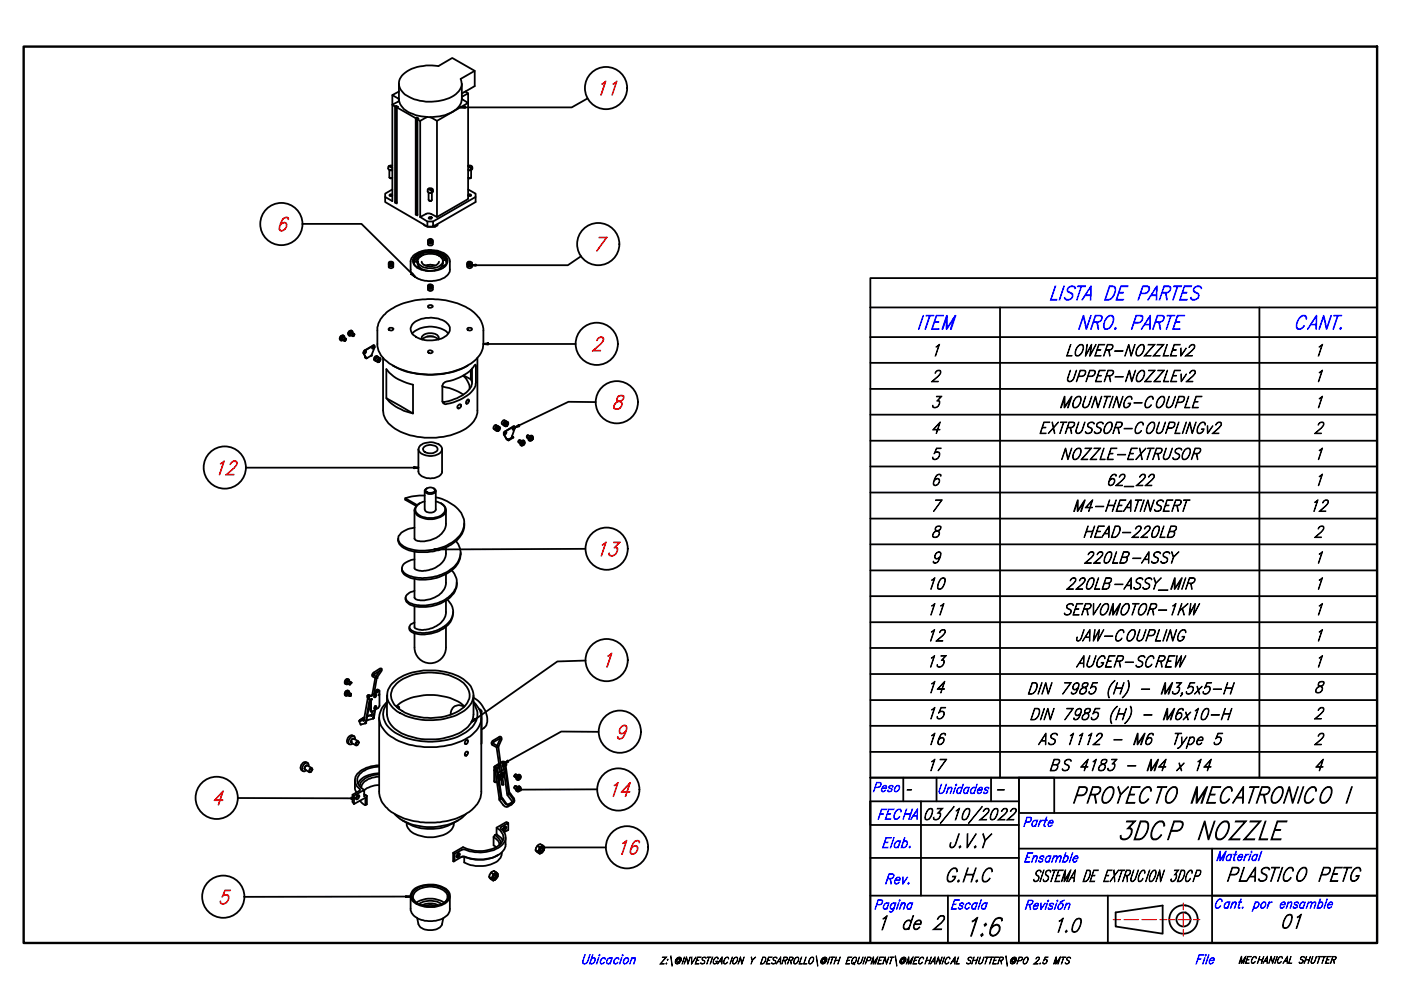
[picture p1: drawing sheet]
<svg xmlns="http://www.w3.org/2000/svg" width="297mm" height="210mm" viewBox="0 0 297 210" stroke-linecap="round" stroke-linejoin="round" font-family="sans-serif">
<!-- layer: Visible (ISO) -->
<g fill="none" stroke="#000" stroke-width=".38">
<path d="M84.6 19.4l-1.4 .8 1.4 .9M84.6 17.8v3.5M97.9 17.8v3.2a3.9 3.9 0 0 1-3 3.2l-1.7 .5-2 .2M98.7 19.4l.6 .4M98.7 19.4l-.8 .4M100.6 15l-2.9 1.7a2.79 2.79 0 0 1-1.5 3.6 10.3 10.3 0 0 1-10.3-.3 2.8 2.8 0 0 1 .5-4.9 10 10 0 0 1 6.6-1.1l2.9-1.7 4.7 2.7v3.3l-1.9 1.1M82.5 36v1.6l.4 .2 .3-.1M82.5 35.3l.1-.1 .6 .3M82.6 35.2h.6M82.7 37.8h.4M83.2 20.2v2l1.2-.6 .2-.3M83.2 35.7l-.7-.5-.1 .1a.56 .56 0 0 0 .1 .7 .56 .56 0 0 0 .7 0h-.6"/>
<path d="M83.8 22.6v20.4l.3-.1M83.8 22.6l.2-.1v20.3M83.8 22.6l-.6-.4v20.4l-1.5-.8v1l8.9 5.2v-1l-1.5-1M84 22.5l.4 .1-.3 .2v20.4l-.3-.2M84.1 22.8l4 2.3M84.6 21.3a4.1 4.1 0 0 0 3 2.9l1.1 .3 1.9 .3M88.1 25.1v20.4l.4-.1M88.1 25.1l.3-.2v20.5M88.4 24.9l.3 .2-.2 .2v20.4l-.4-.2M88.5 25.3l.6 .3v20.4M90.6 24.8l-1.5 .8M90.6 24.8l.6 .1"/>
<path d="M90.9 40a.55 .55 0 0 1 .7 0 .55 .55 0 0 1 .1 .7 .57 .57 0 0 1-.8 .1 .57 .57 0 0 1-.1-.8l.8 .5v.2l.1-.1M90.9 40l.7 .4 .1 .2-.1-.1M90.9 40v.1M92.6 25.6v20.4M97.9 20.9l1.4 .9-6.7 3.8-1.4-.7M97.9 20.6l1.4-.8v22.4l-6.7 3.8-1.5-.8-.7 .1-1.3 .7M99.3 35.3l.6 .4v.2l.1-.1M99.3 37.8h.5M99.3 36h.5M99.9 36v1.7l-.3 .1-.3-.1M99.9 35.7l.1 .1v-.2l-.7-.4a.57 .57 0 0 1 .7 0 .57 .57 0 0 1 0 .8 .57 .57 0 0 1-.7 0M82.4 55.8a.51 .51 0 0 0 .4 .5 .51 .51 0 0 0 .6-.2v-.3"/>
<path d="M82.4 55.7a.53 .53 0 0 1 .6-.3 .53 .53 0 0 1 .4 .5 .53 .53 0 0 1-.6 .2 .53 .53 0 0 1-.4-.4zM82.4 56.2v.4a.51 .51 0 0 0 .5 .3 .51 .51 0 0 0 .5-.3v-.4M82.4 56.1a.52 .52 0 0 0 .5 .3 .52 .52 0 0 0 .5-.3M82.5 56.2a.46 .46 0 0 0 .4 .2 .46 .46 0 0 0 .4-.2M82.6 55.7a.32 .32 0 0 1 .4-.1 .32 .32 0 0 1 .2 .3h-.5zM83.2 41.3l-.4-.1-.3 .2 .2 .2 .5-.1M83.2 40.2l-1.5 .9v.7M87.6 55.3a2.48 2.48 0 0 1 2.3-1.9 4.9 4.9 0 0 1 4.7 1.2l.3 .7M87.6 54.2a5.9 5.9 0 0 1 7.3 .1l.5 .9v1.9a2.79 2.79 0 0 1-2.6 2.3 5.3 5.3 0 0 1-5.6-1.5l-.1-.5v-2.1zM87.8 55.6l.4-.1 .4 .1M87.8 54.5a5.3 5.3 0 0 1 6.6-.2 1.59 1.59 0 0 1-.5 2.6 5.4 5.4 0 0 1-6.1-.7l-.2-.6v-.5zM88.4 56.7a1.47 1.47 0 0 1-.6-1.4 1.47 1.47 0 0 1 1-1.2 5.5 5.5 0 0 1 5.6 .5 1.47 1.47 0 0 1-.3 2.1"/>
<path d="M88.4 56.7h.1M88.4 56.7h.6M88.5 55.5h.1M88.5 55.3a1.96 1.96 0 0 0 2.1 2.1 3.4 3.4 0 0 0 3.2-1l.1-1.1M88.5 55.4v.1M88.6 54.5a.67 .67 0 0 0 0 1M88.8 56.4l-.2 .3M88.8 54.5l-.7 .5-.3 .7M88.8 54.6a3.8 3.8 0 0 1 4.8 0 1.22 1.22 0 0 1-.8 2 3.8 3.8 0 0 1-4.1-.7 .86 .86 0 0 1 .1-1.3zM89.1 54.4h-.3M89.2 56.9l.1 .3M89.4 55.5a1.46 1.46 0 0 0 1.7 1 1.74 1.74 0 0 0 2-1"/>
<path d="M89.8 54l-1 .5M89.8 47.5a2 2 0 0 0 2.1 .5M90.2 56.3a2.8 2.8 0 0 1 2.1 0M90.3 57.4l.5 .1M90.7 51a.53 .53 0 0 0 .4 .5 .53 .53 0 0 0 .6-.2l.1-.3M90.7 50.9a.5 .5 0 0 1 .6-.3 .5 .5 0 0 1 .4 .5 .61 .61 0 0 1-1-.2zM90.7 51.3v.5a.62 .62 0 0 0 1.1 0v-.5M90.7 51.3a.49 .49 0 0 0 .5 .4 .49 .49 0 0 0 .5-.4M90.8 51.4a.54 .54 0 0 0 .8 0M90.9 51a.34 .34 0 0 1 .3-.2 .34 .34 0 0 1 .3 .2l-.4 .2zM90.9 40.9v1.5a.41 .41 0 0 0 .7 0v-1.5M90.9 40.9h.6"/>
<path d="M91 42.5l.2 .1 .2-.1M91.1 46l.4 .1a.29 .29 0 0 1-.2 .3 .29 .29 0 0 1-.4-.3zM91.8 47v1h-1.2M91.9 47.9l.3 .2M92.4 57.3l-.3 .1M92.4 57.3h.3M92.6 54a2.53 2.53 0 0 1 2.1 1.7M92.8 47.5v.3l-.6 .3v-.3M93 54.2h.2M93.3 54.3l.3 .4M93.4 56.7l-.1 .3M93.8 56.3l.1 .1"/>
<path d="M93.9 55.2l.7 .1M94.3 56.2v.2M94.3 56.4h-.6M99.1 55.8a.51 .51 0 0 0 .5 .5 .51 .51 0 0 0 .5-.5M99.1 56.2v.4a.56 .56 0 0 0 .5 .3 .56 .56 0 0 0 .5-.3v-.4M99.1 56.1a.57 .57 0 0 0 .5 .3 .57 .57 0 0 0 .5-.3M99.1 56.2a.46 .46 0 0 0 .4 .2 .46 .46 0 0 0 .4-.2M99.2 55.5h.2a.39 .39 0 0 1 .5 0 .39 .39 0 0 1 0 .5 .48 .48 0 0 1-.5 .1 .48 .48 0 0 1-.3-.4zM99.3 55.7a.32 .32 0 0 1 .3-.1 .32 .32 0 0 1 .2 .3h-.4zM99.3 41.3l.2-.1 .4 .1-.1 .3-.5-.1M99.3 40.2l1.5 .9v.7l-9 5.2h-1.2M100.8 41.8v1l-9 5.2"/>
<path d="M72.3 71.2l-.3 .5M72.7 71.5l-.2 .4M72.8 71.5h.1M72.9 71.2a.56 .56 0 0 0-.8 .2 .56 .56 0 0 0 .2 .8M73 71.6v-.3a.63 .63 0 0 0-.6 .1 .63 .63 0 0 0-.2 .6l.1 .2 .4-.1M73.3 71.8l-.4-.3-.3 .2-.1 .3 .5 .3M73.3 72v-.1a.24 .24 0 0 0-.3 .1 .24 .24 0 0 0 .2 .3v-.1M74.1 70.2l-.3 .5M74.5 70.5l-.2 .5M74.5 70.5h.1M74.7 70.2a.58 .58 0 0 0-.8 .2 .58 .58 0 0 0 .1 .8M74.8 70.6v-.2a.42 .42 0 0 0-.5-.2 .42 .42 0 0 0-.3 .5l.1 .5 .4-.1"/>
<path d="M75.1 70.8l-.5-.3-.3 .2v.3l.5 .3M75.1 71v-.2a.32 .32 0 0 0-.3 .1 .32 .32 0 0 0 0 .4l.2-.1M77.3 74.5l.2-.2a.33 .33 0 0 1 .1 .5 .33 .33 0 0 1-.4 .1zM77.3 75.6l.4 .3M77.3 75.6l.1 .3 .3 .1M77.4 75.5l-.1 .1M77.4 75.6h.1M77.5 74.3v.5l-.3 .1M77.7 75.9v.1M77.7 75.9l-.6-.9 .1-.5 2.1-1.2 .1 .3-.7 1.8-1 .6M79.1 73.4l.1-.1a.28 .28 0 0 1 .1 .4 .28 .28 0 0 1-.4 .1zM79.3 73.3l-.1 .5-.3 .1"/>
<path d="M79.4 73.3l-.2-.1-2 1.1-.2 .5 .7 1.1M79.6 76.5a.53 .53 0 0 1-.3-.6 .53 .53 0 0 1 .6-.4l.2 .2a.53 .53 0 0 0-.5 .3 .53 .53 0 0 0 .1 .6M80.1 75.7a.45 .45 0 0 0-.5 .2 .45 .45 0 0 0 0 .5M80.2 76l.3-.1a.47 .47 0 0 1 .2 .6 .47 .47 0 0 1-.5 .3l-.2-.1v-.4zM80.3 76.1l.1-.1a.26 .26 0 0 1 .1 .5 .26 .26 0 0 1-.4-.1zM80.6 75.9l-.4-.2a.51 .51 0 0 0-.5 .3 .51 .51 0 0 0 .1 .6l.3 .1M81.2 75.9v11.1a5.5 5.5 0 0 0 3.7 4.5 15.3 15.3 0 0 0 14.4-1 4.6 4.6 0 0 0 1.9-3.5v-11.1M81.3 66.8a14.3 14.3 0 0 1 11-3.3 13 13 0 0 1 8.8 3.3 4.9 4.9 0 0 1 1.4 3.3v2.8a5.4 5.4 0 0 1-3.2 4.5 17.1 17.1 0 0 1-16.8-.3 5.1 5.1 0 0 1-2.5-4.2v-2.8a4.4 4.4 0 0 1 1.3-3.3zM81.9 78.3a8.9 8.9 0 0 0 5.7 3.3v6.1l-5.7-3.3zM82.6 69.5l.8 .1a.48 .48 0 0 1-.5 .5 .48 .48 0 0 1-.5-.4zM83.2 77.5a17.1 17.1 0 0 0 16 0M87.4 70.7a5.8 5.8 0 0 1 7.7 0"/>
<path d="M87.8 68.4a5.9 5.9 0 0 1 7.3 .4 1.83 1.83 0 0 1-1.1 2.8 5.9 5.9 0 0 1-6.6-.9 1.59 1.59 0 0 1 .4-2.3zM89.5 72a1.05 1.05 0 0 1 1.1-1.3 2.01 2.01 0 0 1 2.4 .8v.5M89.5 72a2.43 2.43 0 0 1 3.5 0M90.6 71.3h1.3M90.7 64.9a.61 .61 0 0 1 1.1 .2 .6 .6 0 0 1-1.1-.2zM90.7 60.6a.51 .51 0 0 0 .5 .5 .51 .51 0 0 0 .6-.5M90.7 61v.4a.55 .55 0 0 0 .5 .3 .55 .55 0 0 0 .6-.3v-.4M90.7 60.9a.52 .52 0 0 0 .5 .4 .52 .52 0 0 0 .5-.4M90.8 74.4a.64 .64 0 0 1 1 .2 .57 .57 0 0 1-.6 .3 .57 .57 0 0 1-.5-.4zM90.8 60.4a.52 .52 0 0 1 .9 .3 .48 .48 0 0 1-.5 .2 .48 .48 0 0 1-.4-.5zM90.8 61a.54 .54 0 0 0 .8 0M90.9 60.6a.39 .39 0 0 1 .3-.2 .39 .39 0 0 1 .4 .2l-.6 .1z"/>
<path d="M98.2 79.7l.9 1.1 .4 .8 .1 .9M98.3 79.6l1.5 .8M99.3 69.5l.7 .1a.44 .44 0 0 1-.4 .5 .44 .44 0 0 1-.5-.5zM99.8 78.5v1.9M100.1 78.1v2.8M81.9 84.4a9.3 9.3 0 0 0 5.7 3.3M88.7 95.2v4.8a2.32 2.32 0 0 0 2.5 1.4 2.17 2.17 0 0 0 2.5-1.4v-4.8M89.2 94.4a3.4 3.4 0 0 1 4.4 .4 1.18 1.18 0 0 1-1 1.6 3.3 3.3 0 0 1-3.8-.9v-.7zM89.9 94.8a2.06 2.06 0 0 1 2.8 .2l.1 .2a1.42 1.42 0 0 1-1.9 .9 .92 .92 0 0 1-.9-.3 .92 .92 0 0 1-.1-1zM93.8 82l2.1 .5 2.3 1.2M97.2 85.9a.33 .33 0 0 1 .5 0 .33 .33 0 0 1-.1 .5 .36 .36 0 0 1-.6 .1 .36 .36 0 0 1 .2-.6zM99 84.9a.26 .26 0 0 1 .4-.1 .26 .26 0 0 1 0 .4l-.1 .1a.3 .3 0 0 1-.2 .3 .3 .3 0 0 1-.4-.2 .3 .3 0 0 1 .2-.4z"/>
<path d="M99.8 80.4l.3 .5M100.1 80.9v.4a2.84 2.84 0 0 1-1.7 2.2 8.8 8.8 0 0 1-4.5 1.7l-.1-.1a.72 .72 0 0 0 .9 .5 7.9 7.9 0 0 0 6.1-3.7l.1-.7-.1-3.9a9.6 9.6 0 0 1-6.4 3.7l-.4 .3-.2 .5v3.3M105.4 90.8l.4-.3a.47 .47 0 0 1 .1 .6 .47 .47 0 0 1-.6 .2zM105.5 90.4a.48 .48 0 0 0-.4 .7M105.5 90.3l-.3-.2a.55 .55 0 0 0-.5 .9l.4 .2M105.6 90.7l.1-.1a.3 .3 0 0 1 .1 .5 .3 .3 0 0 1-.4 .1zM105.6 90.4a.5 .5 0 0 0-.5 .3 .5 .5 0 0 0 .1 .5M105.9 90.5a.52 .52 0 0 0-.7 .2 .52 .52 0 0 0 .2 .7M106.9 91.7l.4-.2a.27 .27 0 0 1 0 .4 .27 .27 0 0 1-.4 .1zM107.2 89.8l.4-.3a.47 .47 0 0 1 .1 .6 .47 .47 0 0 1-.6 .2zM107.3 89.4a.48 .48 0 0 0-.4 .7M107.3 91.5v.2l-.4 .4"/>
<path d="M107.3 89.3l-.3-.2a.55 .55 0 0 0-.5 .9l.3 .2M107.4 89.7l.1-.1a.32 .32 0 0 1 .1 .4 .32 .32 0 0 1-.3 .2zM107.4 89.4a.5 .5 0 0 0-.6 .2 .5 .5 0 0 0 .1 .6M107.4 93.1l.3 .2 .1-.1M107.7 89.5a.52 .52 0 0 0-.8 .2 .52 .52 0 0 0 .3 .7M108.6 92.7l-.1-.2 .7-1.9-.1-.2-2.2 1.3v.4l.5 1M108.8 92.7l-.9 .5M108.8 92.7l-.9 .5-.1 .2-.3-.3M108.8 92.7l-1 .7M108.8 90.6l.2-.1a.29 .29 0 0 1 .1 .4 .29 .29 0 0 1-.5 .1zM109 90.5l-.1 .5-.2 .1M109.1 90.5l-.3-.1-1.9 1.2-.1 .5 .6 1"/>
<path d="M110.1 93.3l-.2 .4M110.6 93.5l-.5-.2-.2 .3v.2l.4 .2M110.6 93.8l.4-.3a.52 .52 0 0 1 .1 .7 .52 .52 0 0 1-.6 .2zM110.8 94.1l.2 .2M110.9 94.1l-.2 .2v-.2h.3l.1-.1v.2M110.9 93.8h.1M110.9 93.8v.2v-.2M110.9 94.1v.1M110.9 94.1h-.2l.2 .1M110.9 93.8h.2v.1M110.9 94.1l-.2 .1M110.9 94l.2 .1"/>
<path d="M110.9 94l-.2 .1M110.9 94.3h.2M110.9 94h.2M111 94.1l.1 .2zM111.1 93.9h-.1l.2-.1v.2M111.2 93.5a.58 .58 0 0 0-.8 .2 .58 .58 0 0 0 .2 .8M111.9 92.3l-.2 .4M112.3 92.5l-.3-.2-.2 .1-.1 .3 .3 .3M112.5 93.1h.3v-.1v.1M112.5 93.1v.2l.1-.2M112.6 93.1v.2h.2M112.6 92.8l.2 .1"/>
<path d="M112.6 92.8l.1 .1-.1-.1M112.6 93.1v.1M112.6 93.1h-.1l.2 .1M112.6 93.1l-.1 .1M112.7 92.9l.2 .2M112.7 92.9l-.2 .2M112.7 92.9h.2M112.7 93.4l.3-.5v-.3a.56 .56 0 0 0-.7 .2 .56 .56 0 0 0 .2 .7l.2-.1M112.8 93.1l-.1 .2zM112.8 92.7l-.2 .1M112.9 92.9h-.1l.2-.1v.2M112.9 92.5a.6 .6 0 0 0-.7 .1 .6 .6 0 0 0-.1 .8h.3"/>
<path d="M87.9 108.2v5.9a1.03 1.03 0 0 0 1.2 .7 5.4 5.4 0 0 0 5.3-2.9l.2-.5v-3.2M88.5 107.1l-2.6-1.5v.4l2.4 1.3M89 106.7a1.5 1.5 0 0 0-.5 2.6 4.9 4.9 0 0 0 5.7-.3 1.45 1.45 0 0 0-.7-2.3M90 105.1a12.2 12.2 0 0 0-4.1 .5M90 104v4a1.34 1.34 0 0 0 2.4 0v-4M90 106.3a1.89 1.89 0 0 0-1.9 2.1 3.9 3.9 0 0 0 4.6 1.2 1.66 1.66 0 0 0 1.5-2.2l-.7-.7-1.1-.4M90.2 103.8a1.16 1.16 0 0 1 2 .2 1.17 1.17 0 0 1-2-.1zM90.6 103.5a.51 .51 0 0 0-.6 .5 .51 .51 0 0 0 .5 .6 1.41 1.41 0 0 0 1.9-.4l-.1-.3-.4-.4M92.4 105.4a8.4 8.4 0 0 1 5.6 3.8 4.3 4.3 0 0 1-1.7 5.5 11.1 11.1 0 0 1-10.7 1.2 1.73 1.73 0 0 1-1.1-1.7 1.73 1.73 0 0 1 1.2-1.6l.8-.4 1.4-.3M94.6 116v1.3a4.3 4.3 0 0 1-4 3.6 2.81 2.81 0 0 1-2.7-.4v-3.6M96.7 114.7a4.1 4.1 0 0 1-1.5 6.3 9.8 9.8 0 0 1-9.1 .8 1.39 1.39 0 0 1-.9-1.5 1.39 1.39 0 0 1 1.2-1.2l1.5-.5M97.7 117.2a5.2 5.2 0 0 1-4 4.9 8.3 8.3 0 0 1-8-.3l-.5-.7v-.6"/>
<path d="M98.4 111a5.4 5.4 0 0 1-3.4 4.9 10.9 10.9 0 0 1-9.4 .3 2.08 2.08 0 0 1-1.2-2M94.6 127.4v2.4a4 4 0 0 1-3.4 3.5l-.6 .1a2.81 2.81 0 0 1-2.7-.4v-4.5M94.6 121.7v1.8a4 4 0 0 1-3.4 3.5l-1.5 .3a1.62 1.62 0 0 1-1.8-.6v-4M94.6 132.9v4.4a3.3 3.3 0 0 1-3.4 3.3 3.3 3.3 0 0 1-3.3-3.3v-3M94.9 127.2a3.3 3.3 0 0 1-.5 5.4 7.3 7.3 0 0 1-7.1 1.1 .79 .79 0 0 1-.5-.8 .79 .79 0 0 1 .7-.7l.4-.2M95.8 120.9a3.5 3.5 0 0 1-.5 5.5 8.5 8.5 0 0 1-8.7 1.3 1.01 1.01 0 0 1-.6-1 1.01 1.01 0 0 1 .7-.9l1.2-.5M96.1 129.7a4.2 4.2 0 0 1-2.9 4.1 6.8 6.8 0 0 1-6.1 .1l-.3-.5v-.5M96.8 123.5a4.3 4.3 0 0 1-2.9 4.2 8.7 8.7 0 0 1-7 .5l-.8-.7-.1-.8M73.4 144.1l-.3 .5M73.4 146.5l-.3 .6M73.5 144.8h.1M73.5 147.3h.1"/>
<path d="M73.8 146.8l-.2 .2v.2M73.8 146.8h.1M73.9 144.4h-.2l-.1 .4M73.9 144.1a.59 .59 0 0 0-.7 .2 .59 .59 0 0 0 .1 .8M73.9 146.5a.62 .62 0 0 0-.7 .3 .62 .62 0 0 0 .1 .7M74 144.4v-.2a.54 .54 0 0 0-.7 .2 .54 .54 0 0 0 .2 .7l.3-.2M74 146.9v-.2a.42 .42 0 0 0-.5-.1 .42 .42 0 0 0-.2 .4l.1 .5 .4-.1M74.4 144.6l-.5-.2-.3 .2v.2l.5 .3M74.4 147l-.5-.2-.3 .2v.3l.5 .3M74.4 157.4h.1M74.4 144.8v-.2a.3 .3 0 0 0-.3 .2 .3 .3 0 0 0 .1 .3M74.4 147.2a.26 .26 0 0 0-.3 .1 .26 .26 0 0 0 .1 .3v-.1"/>
<path d="M74.8 156.6l-.3 .3-.1 .4M74.9 156.6h.1M75.1 156.1a1.06 1.06 0 0 0-1.2 .1 1.06 1.06 0 0 0-.3 1.1l.4 .5M75.2 156.8a.52 .52 0 0 0-.2-.8 .52 .52 0 0 0-.7 .4 1.11 1.11 0 0 0-.2 1.4l.6-.2M75.6 157.4l.3-.1a.37 .37 0 0 1 .1 .4 .37 .37 0 0 1-.5 .2zM75.9 157.1l-.9-.5a.54 .54 0 0 0-.5 .3 .54 .54 0 0 0 0 .6l.9 .5M76.1 157.5v-.1a.39 .39 0 0 0-.5-.2 .39 .39 0 0 0-.2 .5v.3h.4M76.1 152.9l.4 .7 1-.2M77 152.7l.1 .1M77.1 152.8h.1M77.2 152.6l-.2 .1M77.2 152.6h.1"/>
<path d="M77.3 152.1l-1.2 .8 .9-.2M77.3 152.1l-1 .7 .9-.2M77.6 153.1l-.1 .2M78 148l-.9 4.8M78 147.7l.2 .2zM78.2 147.7v.2M78.2 147.7v.1M78.3 147.4l.2 .1M78.4 148.2l-.9 5.2 .2-.1-.1-.2M78.5 148.3l-.9 4.8M78.5 149.7l-.1 .6 .1 .2M78.5 148.4v2.4l.2 .1"/>
<path d="M78.5 148.8l-.1 .1M78.6 151.7l.1 .1M78.6 151.7l-.7 .2M78.7 148.4v2.4v.1l.2-.1M78.7 151.8h.1M78.8 151.5l-.9 .3M78.8 151.5l-.2 .2M78.8 151.5v.1M78.9 148.3l-.4 .1h.2M78.9 150.8l-.2 1M79.1 152.2v.2M79.1 152.4l-1.4 .4"/>
<path d="M79.2 152.1l.1 .1-.2 .2M79.2 152.1l-.1 .1M79.4 149.9l.2-.2a.28 .28 0 0 1 .1 .4 .28 .28 0 0 1-.4 0zM79.4 150.6l-.3 1.6M79.6 150.5l-.4 1.6M79.6 149.7l-.1 .4M79.6 147.3l-.1 .3M79.6 143.7l-.7 3.6M79.6 147.5l-.3 .2M79.6 149.7v.3l-.2 .2M79.6 147.2a.3 .3 0 0 1 .1 .4 .3 .3 0 0 1-.4 .1zM79.6 147.2v.3l-.2 .3"/>
<path d="M79.8 146.3l.3-.1 .4 .3-1.8 1.1-.7-.2a.56 .56 0 0 0 0 .7 .56 .56 0 0 0 .7 .2l.2-.1-.2 .2M79.9 146.7h-.1v.1M80 146.7l-.3-.2-.1 .3M80.1 146.5l-.1-.1-.2 .1v-.2l.5 .2-1.7 1-.4-.1-.3 .1M80.4 152.2v15.6a6.2 6.2 0 0 0 4.1 5.2 16 16 0 0 0 15.3-1.1 5.3 5.3 0 0 0 2.2-4.1v-15.6M80.5 146.5v.7l-.2 .2 .2-.1-.2-.1M80.5 147.3v2.4l-.3 .4-1.3 .7M80.6 142.1l-.9 1.3M80.8 142.1l-1.6 .9 .7 .5-.1 .3-.8-.4a.51 .51 0 0 1 .2-.8l1.3-.8a.33 .33 0 0 1 .5 .1 .33 .33 0 0 1-.2 .4l-.9 1.4-.6 3.4M82 148.8a4.2 4.2 0 0 0-.1 6.5 13.7 13.7 0 0 0 9.7 3.1 14.1 14.1 0 0 0 8.5-2.7 4.2 4.2 0 0 0 .3-6.9M82 147.4v4.1a5.1 5.1 0 0 0 3.8 4.2 13.9 13.9 0 0 0 12.6-.9 4 4 0 0 0 2-3.3v-4.1M82 149.2a3.9 3.9 0 0 0 1.2 5.7 15.2 15.2 0 0 0 12.4 1.8 8.1 8.1 0 0 0 5.4-3.9 3.4 3.4 0 0 0-.6-3.6"/>
<path d="M83.1 144.9a11.6 11.6 0 0 1 9.1-2.8 10.4 10.4 0 0 1 7.6 3.4 3.8 3.8 0 0 1-1.8 5.5 14.2 14.2 0 0 1-13.8-.2 4 4 0 0 1-1.9-4.6zM84 149.8a11.2 11.2 0 0 1 9.4-2.3 9.7 9.7 0 0 1 5.1 2.3M84.1 144.9a12.2 12.2 0 0 1 11-1.8 6.5 6.5 0 0 1 4.3 3.3 3.7 3.7 0 0 1-2.1 4.3 12.6 12.6 0 0 1-12.5-.2 3.5 3.5 0 0 1-1.6-4.4zM84.1 150l.4-.2 .1 .5M84.3 150h.2v.2M84.4 149.8h.1M98.3 149.8v.2M98.4 149.8a1.8 1.8 0 0 0-2-.1 1.8 1.8 0 0 0-.8 1.8M98.8 159.4a.3 .3 0 0 1 .5 .1 .3 .3 0 0 1-.2 .4 .33 .33 0 0 1-.5 .4 .33 .33 0 0 1 0-.6zM98.8 157a.26 .26 0 0 1 .4-.1 .26 .26 0 0 1 0 .4l-.3 .4a.23 .23 0 0 1-.3 0 .23 .23 0 0 1 0-.2zM100.4 147.9a6 6 0 0 1 2.9 5.2l-.4 .9-.8 .7M101.6 150.3l.5 .5-.2 .3"/>
<path d="M102.1 150.8l-.1 6.9M105.3 158.5l.7 5.1M105.7 158.3l.7 5.4-.4-.1M105.7 158.3l-.1 .1M106 156.6l-1.5 .9 1 .7 .1 .2-.3 .1-.9-.5a.55 .55 0 0 1 .1-.9l1.4-.9a.4 .4 0 0 1 .4 .2 .4 .4 0 0 1 0 .5l-.6 1.4M106 156.6l-.6 1.5M106 156.6h.1M64.5 163l.1 .1M65 162.3l-.3 .2-.1 .5M65 162.3h.1M65.2 161.8a1.01 1.01 0 0 0-1.1 .1 1.01 1.01 0 0 0-.3 1.1l.4 .5M65.4 162.5a.53 .53 0 0 0-.2-.8 .53 .53 0 0 0-.7 .3 1.11 1.11 0 0 0-.2 1.5h.3l.3-.2"/>
<path d="M65.8 163l.2-.1a.41 .41 0 0 1 .1 .5 .41 .41 0 0 1-.4 .2zM66.1 162.8l-.9-.5a.57 .57 0 0 0-.5 .9l.9 .5M66.2 163.2v-.3a.47 .47 0 0 0-.6 .2 .47 .47 0 0 0 .1 .6h.2M74.7 168.5l.4 .2v1.8M75.2 165.5v1.7l.4 .8M75.8 168.6h.2a.55 .55 0 0 1 .1 .5 .55 .55 0 0 1-.5 .4l-.2-.2zM75.8 168.6l-.1 .5-.3 .2M76.3 169.8l1.2 .9M77.2 168.4l.6 .4M77.2 168.4l.3 .2M77.5 168.6l-.3 .2v-1.3l-2.1 1.2M77.5 168.6l.3 .2"/>
<path d="M77.8 168.8v1.7l-.3 .2M80.4 162.3a5.9 5.9 0 0 0-4.8 2.1 2.3 2.3 0 0 0 .7 3l-.1 .3-1.5 .8v1.5l.4 .5 2.4-1.4v1.6M80.4 162.5a5.1 5.1 0 0 0-4.5 2.3 2.25 2.25 0 0 0 1.3 2.7M80.4 164.7a3.9 3.9 0 0 0-3.7 1.8l-.1 .5M80.4 164.2a4.7 4.7 0 0 0-4 1.9l-.1 .6M80.4 163.9a5.1 5.1 0 0 0-4.5 2.3M80.4 166.5a4.9 4.9 0 0 0-3.2 1M83.7 172.6a10.4 10.4 0 0 0 7.5 2.8 10.1 10.1 0 0 0 7.5-2.8M85.3 174a10.6 10.6 0 0 0 11.8 0M86.2 174.5a3 3 0 0 0 2.9 2.7 7 7 0 0 0 6.7-1.3l.4-.9v-.5M104.6 177.5l1.1 .8 .2 .9M104.6 177.5v1.7l.6 .4"/>
<path d="M104.8 162.6v.7l.1 .1M104.9 177.1l.8 .7 .4 .5 .1 .5M104.9 163.4h-.1v2.3l.2 .1M104.9 163.4v2.4l.1 .1 .3-.2M104.9 177.1l-.3 .4M104.9 163.4l.1 .1M105 163l.2 .2M105 163.5l1 6-.1 .1 .8 1.1 .5 .3a1.88 1.88 0 0 0 1.7-.9M105 163l.2 .3-.2-.1zM105.1 163.1l.1 .1M105.2 162.8l.3 .2 .9 6.3M105.3 175.5a2.19 2.19 0 0 1 1.4 2 2.19 2.19 0 0 1-1.4 2.1 8.1 8.1 0 0 1-7.1 0l-2.1 1.2"/>
<path d="M105.3 176.9l.9 .7 .4 .6M105.3 163.5l.9 5.7 .2 .2M105.3 176.9l-.4 .2M105.7 164.8l.3-.1v.1l-.2 .5M105.8 162l-.8 .6a.65 .65 0 0 1 .4 .9M105.8 161.9l-.9 .6-.1 .2a.65 .65 0 0 1 .5 .8h-.3M105.9 164.7l-.1 .4M105.9 162.5l-.3 .3M105.9 162.2l-.4 .5 .2 .1 .2-.1M106 164.2h.1M106 163.6l-.4 .3M106.1 164.4l.3 1.9 .3 .1-.2-1.9-.3 .1"/>
<path d="M106.1 161.7l.4-.2a.6 .6 0 0 1 .7 .1 .6 .6 0 0 1 .1 .7h-.1a.53 .53 0 0 0-.1-.5 .53 .53 0 0 0-.5-.2l-.5 .2M106.3 165.2l-.4 .3M106.4 163.4l.5-.3 .3 .3-.8 .6M106.4 164l-.7 .4M106.4 164v.2h-.3M106.4 164h.2M106.5 164.3l.1 .2M106.6 164v.2h-.6M106.6 164l.1 .1-.2 .2-.4 .1-.1-.2M106.6 162.3v.1l.1-.1M106.6 162.3h.1M106.7 161.9l.2-.1 .3 .3 .9 6.2"/>
<path d="M106.7 164.1a.41 .41 0 0 1-.3 .4 .41 .41 0 0 1-.5-.2M106.7 162.2l-.1 .1M106.7 162l.2 .2zM106.7 163.8v.8l-.1 .3M106.7 162.6v.6M106.8 163.2l-.1-1.3 .3 .3 .8 6 .2 .2M106.9 176.4l.9-.4v-1.5l-1.6 .9-.1 .2a2.34 2.34 0 0 1 1.1 2.3 2.34 2.34 0 0 1-1.6 1.9 8.8 8.8 0 0 1-7.4 .3l-1.8 .9M106.9 163.7l.7 4.9 1 1.4M107 175.2l-.1 .5-.3 .2a.52 .52 0 0 1 .7-.6 .5 .5 0 0 1-.1 .6 .5 .5 0 0 1-.5 .1l-.1-.1M107.2 177.6a3.4 3.4 0 0 1-.3 2.5 6.2 6.2 0 0 1-5 2.1l-1.8-.1-2.1-.5-1.8 1.1-.1-.1v-1.8l.3 .2v1.5M107.8 174.5l-.4-.2-2.1 1.2v1.4M108 168.4l.2-.2 .8 1.2 .1 .4-.3 .4a1.27 1.27 0 0 1-1.4 .4l-1-1.2"/>
<path d="M108 168.4l1 1.3-1.2 .8h-.4l-.8-1.2-.2 .1M109.3 166.7l-.3 .3M109.3 164.2l-.3 .4M109.7 166.8l-.3-.1-.3 .1v.4l.3 .2M109.7 164.4l-.3-.2-.2 .1-.2 .3 .4 .3M109.9 167.4l.4-.1-.1 .1M109.9 167.4v.2l.1-.1M109.9 167.4l.1 .1M109.9 165.1h.1M110 167.5h.1M110 165.1h.1M110 167.5h-.1"/>
<path d="M110 167.2l.2-.1v.2M110 167.2v.1v-.1M110 164.8l.4 .1h-.2M110 164.7l.2-.1v.2M110 164.7v.1v-.1M110 164.8v.3M110 164.9h-.1l.1 .2M110 167.4h-.1M110 165.1h.2M110 167.6h.2M110 167.2l.3 .1M110 164.8h.3"/>
<path d="M110.1 167.1l.1 .2M110.1 164.7l.1 .1M110.2 167.5v.1zM110.2 165l-.1 .1zM110.2 167.5v-.1v.1l-.2-.1 .1 .1M110.2 165.1v-.2v.1l-.2-.1 .1 .2M110.3 166.8a.6 .6 0 0 0-.7 .1 .6 .6 0 0 0-.2 .6l.4 .3M110.3 164.4a.57 .57 0 0 0-.8 .2 .57 .57 0 0 0 .3 .8M110.4 167.2l-.3 .5M110.4 164.7l-.3 .6M110.4 167.2l-.2 .1M110.4 164.7l-.2 .1"/>
<path d="M110.4 164.7v.2M110.4 167.2v.2M110.4 167.2v-.2a.43 .43 0 0 0-.5-.1 .43 .43 0 0 0-.2 .5v.4l.4-.1M110.4 164.7v-.3a.56 .56 0 0 0-.7 .3 .56 .56 0 0 0 .2 .7l.2-.1M113.9 179.4l.5 .3M114.4 179.7l.7-.5a1.01 1.01 0 0 1-.5 1.7l-.2 .1-.4-.5zM114.6 179.9l.3-.1a.38 .38 0 0 1 0 .5 .38 .38 0 0 1-.4 .1zM114.6 179.6a.46 .46 0 0 1 .7-.1 .46 .46 0 0 1 0 .7 .77 .77 0 0 1-1 .6l-.1-.5zM114.7 179.9l.2-.2a.47 .47 0 0 1 .2 .6 .47 .47 0 0 1-.6 .3l-.1-.3zM115.1 179.2l-.5-.2a1.21 1.21 0 0 0-.9 1.4l.7 .6M87.1 190v2.7a2.89 2.89 0 0 0 2.6 2.4 5.5 5.5 0 0 0 5.4-1.3l.3-.8v-3M87.5 188.8a6 6 0 0 1 7.6 .1 1.81 1.81 0 0 1-1.1 2.8 6.1 6.1 0 0 1-6.6-.8l-.2-.3a1.44 1.44 0 0 1 .3-1.8z"/>
<path d="M87.8 188.9a5.5 5.5 0 0 1 6.9 0 1.71 1.71 0 0 1-.8 2.7 6 6 0 0 1-6.1-.5 1.54 1.54 0 0 1 0-2.2zM88.3 191.4a5.3 5.3 0 0 1 5.9 0M88.5 194.7a2.85 2.85 0 0 0 .7 1.9 3.6 3.6 0 0 0 4.5-.4l.3-1.5M88.6 191.6a1.51 1.51 0 0 1-.7-2.4 5.1 5.1 0 0 1 6.7 0 1.57 1.57 0 0 1-.7 2.4M88.8 191.7a4.2 4.2 0 0 1 4.9 0M89.5 191.9a4.2 4.2 0 0 1 3.5 0M90 192.1l1.1-.2 1.4 .2M97.2 180.9l-.2 .5-.2 .2 .2-.5 .3-.2a.55 .55 0 0 1 .1 .6 .55 .55 0 0 1-.5 .3l-.1-.2M103.7 185.9l.5 .3M104.1 185l.5 .3M104.6 185.3h.2a.48 .48 0 0 1 .7-.1 .48 .48 0 0 1 0 .7l-.4 .5a.43 .43 0 0 1-.6 .2 .43 .43 0 0 1-.2-.6zM104.8 185.6l.2-.1a.37 .37 0 0 1 .1 .4 .37 .37 0 0 1-.5 .2z"/>
<path d="M104.8 185.3a.47 .47 0 0 1 .7-.1 .47 .47 0 0 1 0 .7 .68 .68 0 0 1-1 .6v-.7zM104.8 185.5l.3-.1a.47 .47 0 0 1 .1 .6 .47 .47 0 0 1-.6 .2v-.2zM105.2 184.9l-.5-.3a1.32 1.32 0 0 0-.9 1.6l.8 .5M105.6 181.3a8.6 8.6 0 0 1-7.3 .3l-.6 .2M106.4 180.8a2.8 2.8 0 0 1-2.4 2.5 7.7 7.7 0 0 1-5.6-.4v-1.3M113.5 180.2l.5 .3"/>
<circle cx="73.2" cy="72.1" r=".21"/>
<circle cx="75" cy="71.1" r=".21"/>
<circle cx="74.3" cy="144.9" r=".21"/>
<circle cx="74.3" cy="147.4" r=".2"/>
</g>
<g fill="#000">
<circle cx="82.6" cy="35.2" r=".19"/>
<circle cx="90.9" cy="40" r=".19"/>
<circle cx="100" cy="35.6" r=".19"/>
<circle cx="88.5" cy="55.5" r=".19"/>
<circle cx="93.9" cy="56.4" r=".19"/>
<circle cx="94.3" cy="56.2" r=".19"/>
<circle cx="72.5" cy="72" r=".19"/>
<circle cx="72.7" cy="71.5" r=".19"/>
<circle cx="74.5" cy="70.5" r=".19"/>
<circle cx="77.7" cy="75.9" r=".19"/>
<circle cx="78.7" cy="75.4" r=".19"/>
<circle cx="107.8" cy="93.2" r=".19"/>
<circle cx="110.9" cy="94.2" r=".19"/>
<circle cx="111" cy="94.1" r=".19"/>
<circle cx="112.7" cy="93.2" r=".19"/>
<circle cx="112.8" cy="93.1" r=".19"/>
<circle cx="73.6" cy="144.8" r=".19"/>
<circle cx="73.6" cy="147.2" r=".19"/>
<circle cx="73.8" cy="144.4" r=".19"/>
<circle cx="73.8" cy="146.8" r=".19"/>
<circle cx="74.2" cy="147.5" r=".19"/>
<circle cx="74.4" cy="157.3" r=".19"/>
<circle cx="74.4" cy="144.8" r=".19"/>
<circle cx="79.9" cy="143.7" r=".19"/>
<circle cx="106.1" cy="164.2" r=".19"/>
<circle cx="106.2" cy="164.6" r=".19"/>
<circle cx="106.4" cy="164" r=".19"/>
<circle cx="106.5" cy="164.5" r=".19"/>
<circle cx="109" cy="164.6" r=".19"/>
<circle cx="110" cy="164.9" r=".19"/>
<circle cx="110" cy="167.4" r=".19"/>
<circle cx="110.2" cy="167.5" r=".19"/>
<circle cx="110.2" cy="165" r=".19"/>
</g>
<!-- layer: Symbol (ISO) -->
<g fill="none" stroke="#000" stroke-width=".38">
<path d="M97.6 22.8l1-.2v.3zM124.6 20.9l-3.4 1.9h-23.6M64.1 47.5h12.5l11.4 11.2M87.2 58.1l.2-.2 .6 .8zM99.9 56.2l1-.1v.3zM123.2 54.3l-2.8 1.9h-20.5M102.5 72.9l1-.2v.4zM102.5 72.9h19.5M184.5 65.2v-6.2h107.5v6.2M184.5 65.2h107.5v6.3M184.5 65.2v99.7h107.5v-93.4M184.5 71.5h107.5"/>
<path d="M184.5 76.9h107.5M212 65.2v99.7M267 65.2v99.7M52.1 99.2h36.6M87.8 99l.9 .2-.9 .1zM109.2 90.6l.8-.5 .1 .3zM126.3 85.3l-5.8-.1-11.3 5.4M184.5 82.5h107.5M184.5 87.9h107.5M184.5 93.4h107.5M184.5 98.9h107.5M92 116.5l1-.1v.3z"/>
<path d="M124.1 116.4l-32.1 .1M184.5 104.4h107.5M184.5 110h107.5M184.5 115.4h107.5M184.5 120.9h107.5M184.5 126.4h107.5M184.5 131.9h107.5M184.5 137.4h107.5M99.9 153.1l.8-.7 .2 .2zM124.1 140.1l-5.9 .1-18.3 12.9M126.9 155.2l-7.9-.1-12.2 6.8M184.5 142.9h107.5"/>
<path d="M184.5 148.4h107.5M184.5 153.9h107.5M184.5 159.4h107.5M50.5 169.2l24.9 .1M74.5 169.1l.9 .2-.9 .1zM106.8 161.9l.8-.6 .2 .3zM109.4 167.5l1-.2v.3zM114.4 179.7l1-.2v.3zM114.4 179.7h14M126.6 167.4l-17.2 .1M86 190l1.1 .1-1.1 .1zM87.1 190.1l-35.3 .1"/>
<circle cx="128.5" cy="18.7" r="4.5"/>
<circle cx="59.7" cy="47.5" r="4.5"/>
<circle cx="126.8" cy="51.8" r="4.5"/>
<circle cx="126.5" cy="72.9" r="4.5"/>
<circle cx="47.7" cy="99.1" r="4.5"/>
<circle cx="130.8" cy="85.3" r="4.5"/>
<circle cx="128.6" cy="116.3" r="4.5"/>
<circle cx="128.6" cy="140" r="4.5"/>
<circle cx="131.4" cy="155.1" r="4.5"/>
<circle cx="45.9" cy="169.2" r="4.5"/>
<circle cx="131.1" cy="167.4" r="4.5"/>
<circle cx="132.9" cy="179.6" r="4.5"/>
<circle cx="47.3" cy="190.1" r="4.5"/>
</g>
<!-- layer: Border (ISO) -->
<path d="M5 9.9h287v190h-287z" fill="none" stroke="#000" stroke-width=".51"/>
<!-- layer: Title (ISO) -->
<g fill="none" stroke="#000" stroke-width=".38">
<path d="M184.5 169.9v5h31.5M184.5 164.9h107.5v35h-107.5zM184.5 169.9h31.5M184.5 169.9v30M191.5 164.9v5M195.3 169.9v20M198.6 164.9v5M210.1 164.9v5M216 164.9h7.5v7.5M216 164.9v7.5h76M216 164.9v35M216 179.9h76"/>
<path d="M257 179.9v20M184.5 181.9h31.5M184.5 189.9h107.5M201 189.9v10M234.9 189.9v10M236.5 193.5l10-1.5v6l-10-1.6zM251.3 192h.2M251.3 193.5h.2"/>
<circle cx="250.9" cy="194.9" r="3"/>
<circle cx="250.9" cy="194.9" r="1.49"/>
</g>
<path d="M236 195h1.6M238.3 195h3.1M242.1 195h3.1M245.9 195h1.5M247.8 195h1.3M249.8 195h2.6M250.9 191.5v1.4M250.9 193.6v2.8M250.9 197.1v1.4M253 195h1.4" fill="none" stroke="#f00" stroke-width=".25"/>
<!-- layer: Symbol (ISO) -->
<g fill="#000">
<path d="M97.6 22.8l1-.2v.3zM87.2 58.1l.2-.2 .6 .8zM99.9 56.2l1-.1v.3zM102.5 72.9l1-.2v.4zM87.8 99l.9 .2-.9 .1zM109.2 90.6l.8-.5 .1 .3zM92 116.5l1-.1v.3zM99.9 153.1l.8-.7 .2 .2zM74.5 169.1l.9 .2-.9 .1zM106.8 161.9l.8-.6 .2 .3zM109.4 167.5l1-.2v.3zM114.4 179.7l1-.2v.3z"/>
<path d="M86 190l1.1 .1-1.1 .1z"/>
</g>
<g font-size="5.6">
<text x="236.9" y="178">3DCP NOZZLE</text>
<text x="204.2" y="198.5">1:6</text>
</g>
<text font-size="5" x="227.1" y="170.3">PROYECTO MECATRONICO I</text>
<g font-size="4.2" fill="#f00">
<text x="126.2" y="20.2">11</text>
<text x="58.5" y="49">6</text>
<text x="125.7" y="53.2">7</text>
<text x="125.3" y="74.4">2</text>
<text x="129.6" y="86.8">8</text>
<text x="45.3" y="100.7">12</text>
<text x="126.2" y="117.9">13</text>
<text x="127.4" y="141.4">1</text>
<text x="130.2" y="156.7">9</text>
<text x="44.8" y="170.7">4</text>
<text x="128.8" y="168.9">14</text>
<text x="130.6" y="181.1">16</text>
<text x="46.2" y="191.7">5</text>
</g>
<g font-size="4.2" fill="#00f">
<text x="222.3" y="63.6">LISTA DE PARTES</text>
<text x="194.3" y="69.8">ITEM</text>
<text x="228.3" y="69.8">NRO. PARTE</text>
<text x="274.2" y="69.8">CANT.</text>
</g>
<g font-size="4.2">
<text x="201" y="179.7">J.V.Y</text>
<text x="200.2" y="187">G.H.C</text>
<text x="259.8" y="186.9">PLASTICO PETG</text>
<text x="185.8" y="197.1">1 de 2</text>
<text x="223.1" y="197.6">1.0</text>
<text x="271.3" y="196.8">01</text>
</g>
<g font-size="3.5">
<text x="197.3" y="75.5">1</text>
<text x="225.8" y="75.5">LOWER-NOZZLEv2</text>
<text x="278.5" y="75.5">1</text>
<text x="197.3" y="80.9">2</text>
<text x="225.7" y="80.9">UPPER-NOZZLEv2</text>
<text x="278.5" y="80.9">1</text>
<text x="197.3" y="86.5">3</text>
<text x="224.5" y="86.5">MOUNTING-COUPLE</text>
<text x="278.5" y="86.5">1</text>
<text x="197.3" y="91.9">4</text>
<text x="220.2" y="91.9">EXTRUSSOR-COUPLINGv2</text>
<text x="278.5" y="91.9">2</text>
<text x="197.3" y="97.4">5</text>
<text x="224.7" y="97.4">NOZZLE-EXTRUSOR</text>
<text x="278.5" y="97.4">1</text>
<text x="197.3" y="103">6</text>
<text x="234.4" y="103">62_22</text>
<text x="278.5" y="103">1</text>
<text x="197.3" y="108.4">7</text>
<text x="197.3" y="114">8</text>
<text x="227.3" y="108.4">M4-HEATINSERT</text>
<text x="229.5" y="114">HEAD-220LB</text>
<text x="277.6" y="108.4">12</text>
<text x="278.5" y="114">2</text>
<text x="197.3" y="119.4">9</text>
<text x="229.7" y="119.4">220LB-ASSY</text>
<text x="278.5" y="119.4">1</text>
<text x="196.3" y="124.9">10</text>
<text x="225.9" y="124.9">220LB-ASSY_MIR</text>
<text x="278.5" y="124.9">1</text>
<text x="196.3" y="130.4">11</text>
<text x="225.2" y="130.4">SERVOMOTOR-1KW</text>
<text x="278.5" y="130.4">1</text>
<text x="196.3" y="135.9">12</text>
<text x="227.9" y="135.9">JAW-COUPLING</text>
<text x="278.5" y="135.9">1</text>
<text x="196.3" y="141.4">13</text>
<text x="228.2" y="141.4">AUGER-SCREW</text>
<text x="278.5" y="141.4">1</text>
<text x="196.3" y="146.9">14</text>
<text x="217.7" y="147.2">DIN 7985 (H) - M3,5x5-H</text>
<text x="278.5" y="146.9">8</text>
<text x="196.3" y="152.4">15</text>
<text x="218.2" y="152.6">DIN 7985 (H) - M6x10-H</text>
<text x="278.5" y="152.4">2</text>
<text x="196.3" y="157.9">16</text>
<text x="220.1" y="157.9">AS 1112 - M6</text>
<text x="248.3" y="157.9">Type 5</text>
<text x="278.5" y="157.9">2</text>
<text x="196.3" y="163.4">17</text>
<text x="222.3" y="163.4">BS 4183 - M4 x 14</text>
<text x="278.5" y="163.4">4</text>
<text x="195.6" y="173.8">03/10/2022</text>
<text x="218.8" y="186.9">SISTEMA DE EXTRUCION 3DCP</text>
</g>
<g font-size="3.1" fill="#00f">
<text x="185.9" y="173.7">FECHA</text>
<text x="186.8" y="179.7">Elab.</text>
<text x="187.5" y="187.4">Rev.</text>
</g>
<g font-size="2.8" fill="#00f">
<text x="184.9" y="167.9">Peso</text>
<text x="198.6" y="168.2">Unidades</text>
<text x="216.8" y="175.2">Parte</text>
<text x="217" y="182.8">Ensamble</text>
<text x="257.7" y="182.5">Material</text>
<text x="185.2" y="192.8">Pagina</text>
<text x="201.4" y="192.8">Escala</text>
<text x="217.1" y="192.8">Revisión</text>
<text x="257.2" y="192.6">Cant. por ensamble</text>
<text x="123.1" y="204.4">Ubicacion</text>
<text x="253.3" y="204.4">File</text>
</g>
<g font-size="2.8">
<text x="191.9" y="168.3">-</text>
<text x="210.9" y="168.3">-</text>
</g>
<g font-size="2.1">
<text x="139.8" y="204.4">Z:\@INVESTIGACION Y DESARROLLO\@ITH EQUIPMENT\@MECHANICAL SHUTTER\@PO 2.5 MTS</text>
<text x="262.5" y="204.3">MECHANICAL SHUTTER</text>
</g>
</svg>
